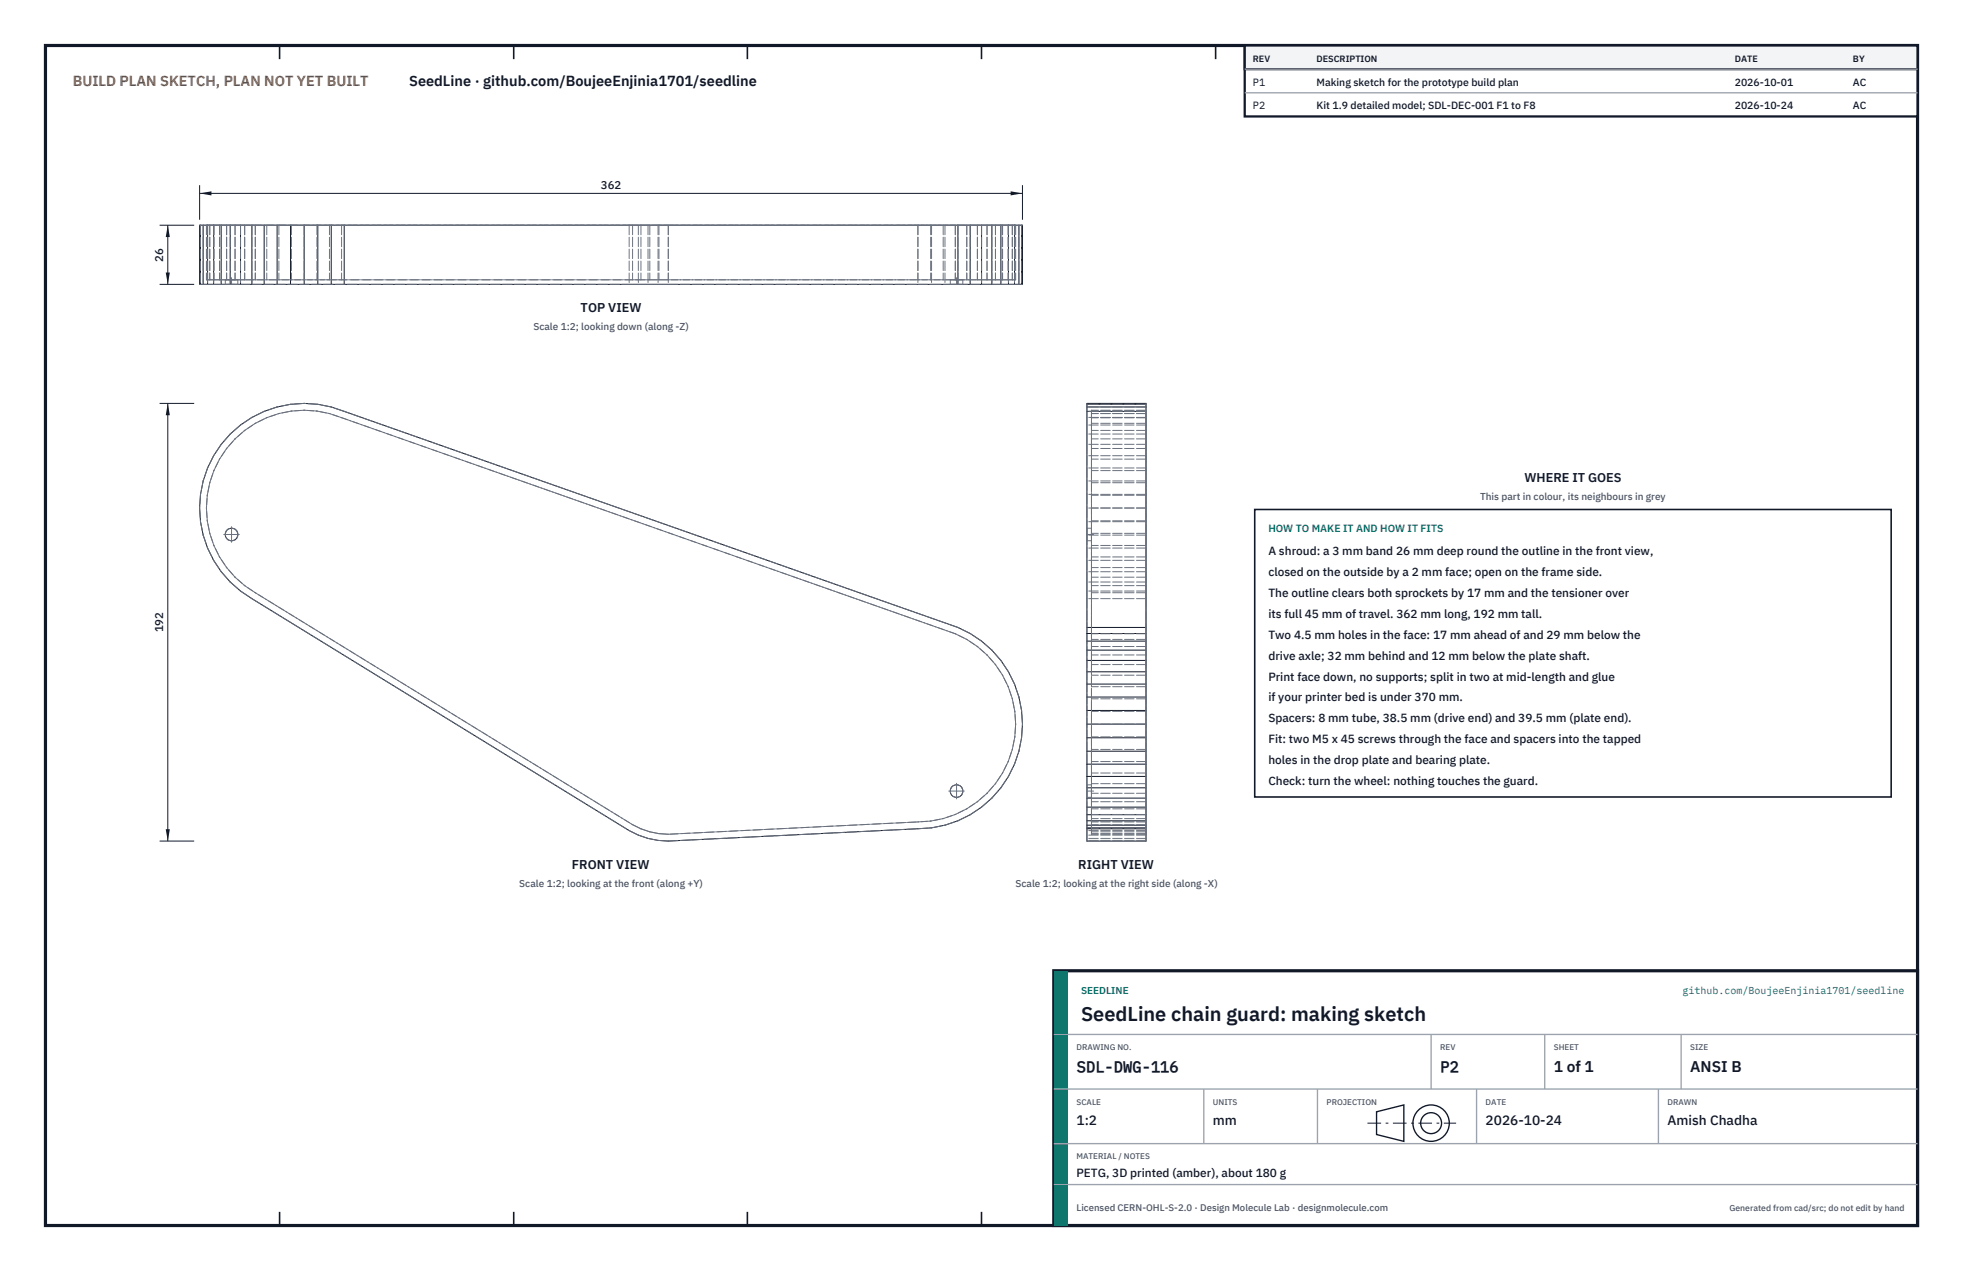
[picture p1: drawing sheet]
<svg xmlns="http://www.w3.org/2000/svg" width="432mm" height="279mm" viewBox="0 0 432 279" stroke-linecap="round" stroke-linejoin="round" font-family="sans-serif">
<path d="M10 10h411.8v259.4h-411.8z" fill="none" stroke="#111827" stroke-width=".7" stroke-linecap="butt"/>
<g fill="none" stroke="#111827" stroke-width=".35">
<path d="M61.5 10v3M113 10v3M164.4 10v3M215.9 10v3M267.4 10v3M318.9 10v3M370.3 10v3M61.5 266.4v3M113 266.4v3M164.4 266.4v3M215.9 266.4v3M267.4 266.4v3"/>
<path d="M318.9 266.4v3M370.3 266.4v3"/>
</g>
<g fill="none" stroke="#111727" stroke-width=".22">
<path d="M43.9 49.5h181v13h-181zM44.1 49.5v13M44.7 49.5v13M45.7 49.5v13M47 49.5v13M48.7 49.5v13M50.6 49.5v13M52.9 49.5v13M55.4 49.5v13M58.1 49.5v13M61 49.5v13M63.9 49.5v13"/>
<path d="M66.9 49.5v13M69.9 49.5v13M72.9 49.5v13M75.7 49.5v13M210.7 49.5v13M213.4 49.5v13M215.9 49.5v13M218.2 49.5v13M220.2 49.5v13M221.8 49.5v13M223.2 49.5v13M224.1 49.5v13"/>
<path d="M224.7 49.5v13M50.6 95.4a23 23 0 0 1 25.1-5l135 47.5a23 23 0 0 1 13.8 25.8 23 23 0 0 1-22.6 18.5l-54.9 2.7a17.2 17.2 0 0 1-8.6-2.3l-83-51a23 23 0 0 1-4.8-36.2zM239.1 88.7h13v96.2h-13zM239.1 88.9h13M239.1 89.5h13M239.1 90.4h13M239.1 137.9h13M239.1 139.3h13M239.1 140.9h13M239.1 142.9h13M239.1 145.2h13M239.1 147.7h13"/>
<path d="M239.1 150.4h13M239.1 153.2h13M239.1 156.2h13M239.1 159.2h13M239.1 179.1h13M239.1 177.4h13M239.1 175.4h13M239.1 173.2h13M239.1 170.7h13M239.1 168h13M239.1 165.1h13M239.1 162.2h13"/>
<path d="M239.1 182.2h13M239.1 182h13M239.1 181.4h13M239.1 180.4h13"/>
<circle cx="50.9" cy="117.5" r="1.39"/>
<circle cx="210.4" cy="173.9" r="1.39"/>
</g>
<g fill="none" stroke="#6a7180" stroke-width=".22" stroke-dasharray="2.1 .5">
<path d="M43.9 49.5h.2M44.1 49.5v13M44.1 49.5h.6M44.7 49.5v13M44.7 49.5h1M45.4 49.5h.2M45.4 49.5v12M45.6 49.5h.5M45.6 49.5h-.2M45.6 49.5v12M45.7 49.5h1.3M45.7 49.5v13"/>
<path d="M46.1 49.5h-.5M46.1 49.5h.9M46.1 49.5v12M47 49.5h1.7M47 49.5v13M47 49.5h-.9M47 49.5h1.3M47 49.5v12M48.3 49.5h-1.3M48.3 49.5h1.6M48.3 49.5v12M48.7 49.5h1.9"/>
<path d="M48.7 49.5v13M49.9 49.5h-1.6M49.9 49.5h1.8M49.9 49.5v12M50.6 49.5h2.3M50.6 49.5v13M51.7 49.5h-1.8M51.7 49.5h2.1M51.7 49.5v12M52.9 49.5h2.5M52.9 49.5v13M53.8 49.5h-2.1"/>
<path d="M53.8 49.5h2.4M53.8 49.5v12M55.4 49.5h83M55.4 49.5v13M56.2 49.5h-2.4M56.2 49.5h2.5M56.2 49.5v12M58.7 49.5h2.6M58.7 49.5v12M61.3 49.5h2.8M61.3 49.5v12M64.1 49.5h2.8"/>
<path d="M64.1 49.5v12M66.9 49.5h2.8M66.9 49.5v12M69.7 49.5h2.8M69.7 49.5v12M72.5 49.5h2.6M72.5 49.5v12M75.1 49.5h135M75.1 49.5v12M138.4 49.5h2M138.4 49.5v13M139.1 49.5h-82.9"/>
<path d="M139.1 49.5v12M140.4 49.5h2.1M140.4 49.5v13M141 49.5h-1.9M141 49.5v12M142.5 49.5h2.3M142.5 49.5v13M142.9 49.5h-1.9M142.9 49.5v12M144.8 49.5h2.2M144.8 49.5v13M145 49.5h-2.1"/>
<path d="M145 49.5v12M147 49.5h54.9M147 49.5h-2M147 49.5v13M147 49.5v12M201.9 49.5h3M201.9 49.5h-54.9M201.9 49.5v13M201.9 49.5v12M204.7 49.5h-2.8M204.7 49.5v12M204.9 49.5h3"/>
<path d="M204.9 49.5v13M207.5 49.5h-2.8M207.5 49.5v12M207.9 49.5h2.8M207.9 49.5v13M210.1 49.5h-2.6M210.1 49.5h2.6M210.1 49.5v12M210.7 49.5h2.7M210.7 49.5v13M212.7 49.5h-2.6M212.7 49.5h2.3"/>
<path d="M212.7 49.5v12M213.4 49.5h2.5M213.4 49.5v13M215 49.5h-2.3M215 49.5h2.1M215 49.5v12M215.9 49.5h2.3M215.9 49.5v13M217.1 49.5h-2.1M217.1 49.5h1.9M217.1 49.5v12M218.2 49.5h2"/>
<path d="M218.2 49.5v13M219 49.5h-1.9M219 49.5h1.5M219 49.5v12M220.2 49.5h1.6M220.2 49.5v13M220.5 49.5h-1.5M220.5 49.5h1.3M220.5 49.5v12M221.8 49.5h-1.3M221.8 49.5h.9M221.8 49.5v12"/>
<path d="M221.8 49.5h1.4M221.8 49.5v13M222.7 49.5h-.9M222.7 49.5h.5M222.7 49.5v12M223.2 49.5h.9M223.2 49.5v13M223.2 49.5h-.5M223.2 49.5h.2M223.2 49.5v12M223.4 49.5h-.2M223.4 49.5v12"/>
<path d="M224.1 49.5h.6M224.1 49.5v13M224.7 49.5h.2M224.7 49.5v13M43.9 62.5h.2M44.1 62.5h.6M44.7 62.5h1M45.4 61.5h.2M45.6 61.5h.5M45.6 61.5h-.2M45.7 62.5h1.3M46.1 61.5h.9"/>
<path d="M46.1 61.5h-.5M47 62.5h1.7M47 61.5h1.3M47 61.5h-.9M48.3 61.5h1.6M48.3 61.5h-1.3M48.7 62.5h1.9M49.6 62.5h2.7M49.6 61.5h2.7M49.6 61.5v1M49.9 61.5h1.8M49.9 61.5h-1.6"/>
<path d="M50.6 62.5h2.3M51.7 61.5h2.1M51.7 61.5h-1.8M52.3 62.5h-2.7M52.3 61.5v1M52.3 61.5h-2.7M52.9 62.5h2.5M53.8 61.5h2.4M53.8 61.5h-2.1M55.4 62.5h83M56.2 61.5h82.9M56.2 61.5h-2.4"/>
<path d="M58.7 61.5h-2.5M61.3 61.5h-2.6M64.1 61.5h-2.8M66.9 61.5h-2.8M69.7 61.5h-2.8M72.5 61.5h-2.8M75.1 61.5h-2.6M138.4 62.5h2M139.1 61.5h1.9M140.4 62.5h2.1M141 61.5h1.9M142.5 62.5h2.3"/>
<path d="M142.9 61.5h2.1M144.8 62.5h2.2M145 61.5h2M147 62.5h54.9M147 61.5h54.9M201.9 62.5h3M201.9 61.5h2.8M204.7 61.5h2.8M204.9 62.5h3M207.5 61.5h2.6M207.9 62.5h2.8M209 62.5h2.8"/>
<path d="M209 61.5h2.8M209 61.5v1M210.1 61.5h2.6M210.1 61.5h-135M210.7 62.5h2.7M211.8 62.5h-2.8M211.8 61.5v1M211.8 61.5h-2.8M212.7 61.5h2.3M212.7 61.5h-2.6M213.4 62.5h2.5M215 61.5h2.1"/>
<path d="M215 61.5h-2.3M215.9 62.5h2.3M217.1 61.5h1.9M217.1 61.5h-2.1M218.2 62.5h2M219 61.5h1.5M219 61.5h-1.9M220.2 62.5h1.6M220.5 61.5h1.3M220.5 61.5h-1.5M221.8 61.5h.9M221.8 61.5h-1.3"/>
<path d="M221.8 62.5h1.4M222.7 61.5h.5M222.7 61.5h-.9M223.2 62.5h.9M223.2 61.5h.2M223.2 61.5h-.5M223.4 61.5h-.2M224.1 62.5h.6M224.7 62.5h.2M48.7 97.7l-1.7 2.5M49.9 98.6l1.8-2.1M49.9 98.6l-1.6 2.3"/>
<path d="M50.6 95.4l-1.9 2.3M51.7 96.5l2.1-1.9M51.7 96.5l-1.8 2.1M52.9 93.4l-2.3 2M53.8 94.6l2.4-1.5M53.8 94.6l-2.1 1.9M55.4 91.8l-2.5 1.6M56.2 93.1l2.5-1.3M56.2 93.1l-2.4 1.5M58.1 90.4l-2.7 1.4M58.7 91.8l2.6-.9M58.7 91.8l-2.5 1.3"/>
<path d="M61 89.5l-2.9 .9M61.3 90.9l2.8-.5M61.3 90.9l-2.6 .9M63.9 88.9l-2.9 .6M64.1 90.4l2.8-.2M64.1 90.4l-2.8 .5M66.9 88.7l-3 .2M66.9 90.2l2.8 .2M66.9 90.2l-2.8 .2M69.7 90.4l2.8 .5M69.7 90.4l-2.8-.2M69.9 88.9l-3-.2"/>
<path d="M72.5 90.9l2.6 .9M72.5 90.9l-2.8-.5M72.9 89.5l-3-.6M75.1 91.8l135 47.5M75.1 91.8l-2.6-.9M75.7 90.4l-2.8-.9M239.1 97.7v2.5M239.1 95.4v2.3M239.1 93.4v2M239.1 91.8v1.6M239.1 90.4v1.4M239.1 89.5v.9"/>
<path d="M239.1 88.9v.6M239.1 88.7v.2M240.1 91.8v-.9M240.1 90.9v-.5M240.1 90.4v-.2M240.1 90.2v.2M240.1 90.4v.5M240.1 90.9v.9M240.1 91.8v1.3M240.1 93.1v1.5M240.1 94.6v1.9M240.1 96.5v2.1"/>
<path d="M240.1 98.6v2.3M252.1 97.7v2.5M252.1 95.4v2.3M252.1 93.4v2M252.1 91.8v1.6M252.1 90.4v1.4M252.1 89.5v.9M252.1 88.9v.6M252.1 88.7v.2M252.1 91.8v47.5M252.1 90.9v.9M252.1 90.4v.5"/>
<path d="M252.1 90.2v.2M252.1 90.4v-.2M252.1 90.9v-.5M252.1 91.8v-.9M252.1 93.1v-1.3M252.1 94.6v-1.5M252.1 96.5v-1.9M252.1 98.6v-2.1M252.1 97.7h-13M252.1 95.4h-13M252.1 93.4h-13M252.1 91.8h-13"/>
<path d="M252.1 90.4h-13M252.1 89.5h-13M252.1 88.9h-13M252.1 91.8h-12M252.1 90.9h-12M252.1 90.4h-12M252.1 90.2h-12M252.1 93.1h-12M252.1 94.6h-12M252.1 96.5h-12M252.1 98.6h-12M43.9 111.7l.2 3"/>
<path d="M44.1 108.7l-.2 3M44.1 114.7l.6 2.9M44.7 105.7l-.6 3M44.7 117.6l1 2.9M45.4 111.7l.2-2.8M45.4 111.7l.2 2.8M45.6 108.9l.5-2.8M45.6 114.5l-.2-2.8M45.6 114.5l.5 2.7M45.6 108.9l-.2 2.8M45.7 102.9l-1 2.8M46.1 117.2l-.5-2.7"/>
<path d="M46.1 106.1l.9-2.6M46.1 117.2l.9 2.7M46.1 106.1l-.5 2.8M47 100.2l-1.3 2.7M47 119.9l-.9-2.7M47 103.5l1.3-2.6M47 119.9l1.3 2.5M47 103.5l-.9 2.6M48.3 100.9l1.6-2.3M48.3 100.9l-1.3 2.6M239.1 111.7v3M239.1 108.7v3"/>
<path d="M239.1 114.7v2.9M239.1 105.7v3M239.1 117.6v2.9M239.1 102.9v2.8M239.1 100.2v2.7M239.1 117.5v-1.4M239.1 116.1v2.8M239.1 118.9v-1.4M240.1 114.5v2.7M240.1 117.2v2.7M240.1 119.9v2.5M240.1 100.9v2.6"/>
<path d="M240.1 103.5v2.6M240.1 106.1v2.8M240.1 108.9v2.8M240.1 111.7v2.8M240.1 117.5v-1.4M240.1 116.1v2.8M240.1 118.9v-1.4M240.1 116.1h-1M240.1 118.9h-1M252.1 111.7h-13M252.1 114.7h-13M252.1 111.7v3"/>
<path d="M252.1 108.7h-13M252.1 108.7v3M252.1 117.6h-13M252.1 114.7v2.9M252.1 105.7v3M252.1 117.6v2.9M252.1 102.9v2.8M252.1 100.2v2.7M252.1 117.2v-2.7M252.1 119.9v-2.7M252.1 100.9v-2.3M252.1 103.5v-2.6"/>
<path d="M252.1 106.1v-2.6M252.1 108.9v-2.8M252.1 111.7v-2.8M252.1 114.5v-2.8M252.1 105.7h-13M252.1 102.9h-13M252.1 100.2h-13M252.1 117.2h-12M252.1 114.5h-12M252.1 119.9h-12M252.1 100.9h-12M252.1 103.5h-12"/>
<path d="M252.1 106.1h-12M252.1 108.9h-12M252.1 111.7h-12M45.7 120.5l1.3 2.7M47 123.2l1.7 2.5M48.3 122.4l-1.3-2.5M48.3 122.4l1.6 2.4M48.7 125.7l1.9 2.2M49.9 124.8l-1.6-2.4M49.9 124.8l1.8 2.1M50.6 127.9l2.3 2M51.7 126.9l-1.8-2.1"/>
<path d="M51.7 126.9l2.1 1.8M52.9 129.9l2.5 1.7M53.8 128.7l-2.1-1.8M53.8 128.7l2.4 1.6M55.4 131.6l83 51M56.2 130.3l-2.4-1.6M56.2 130.3l82.9 51M210.1 139.3l2.6 1.3M210.1 139.3l-135-47.5M210.7 137.9l-135-47.5M213.4 139.3l-2.7-1.4M239.1 120.5v2.7"/>
<path d="M239.1 123.2v2.5M239.1 125.7v2.2M239.1 127.9v2M239.1 129.9v1.7M239.1 131.6v51M240.1 122.4v2.4M240.1 124.8v2.1M240.1 126.9v1.8M240.1 128.7v1.6M240.1 130.3v51M240.1 139.3v-47.5M252.1 120.5v2.7"/>
<path d="M252.1 123.2v2.5M252.1 125.7v2.2M252.1 127.9v2M252.1 129.9v1.7M252.1 131.6v51M252.1 122.4v-2.5M252.1 124.8v-2.4M252.1 126.9v-2.1M252.1 128.7v-1.8M252.1 130.3v-1.6M252.1 139.3v1.3M252.1 120.5h-13"/>
<path d="M252.1 123.2h-13M252.1 125.7h-13M252.1 127.9h-13M252.1 129.9h-13M252.1 131.6h-13M252.1 122.4h-12M252.1 124.8h-12M252.1 126.9h-12M252.1 128.7h-12M252.1 130.3h-12M252.1 139.3h-12M212.7 140.6l2.3 1.5"/>
<path d="M212.7 140.6l-2.6-1.3M215 142.1l2.1 1.9M215 142.1l-2.3-1.5M215.9 140.9l-2.5-1.6M217.1 144l1.9 2.1M217.1 144l-2.1-1.9M218.2 142.9l-2.3-2M219 146.1l1.5 2.3M219 146.1l-1.9-2.1M220.2 145.2l-2-2.3M220.5 148.4l1.3 2.6M220.5 148.4l-1.5-2.3"/>
<path d="M221.8 151l.9 2.6M221.8 151l-1.3-2.6M221.8 147.7l-1.6-2.5M222.7 153.6l.5 2.8M222.7 153.6l-.9-2.6M223.2 150.4l-1.4-2.7M223.2 156.4l.2 2.8M223.2 156.4l-.5-2.8M223.4 159.2l-.2 2.8M223.4 159.2l-.2-2.8M224.1 153.2l-.9-2.8M224.7 156.2l-.6-3"/>
<path d="M224.9 159.2l-.2-3M240.1 159.2v-2.8M240.1 156.4v-2.8M240.1 153.6v-2.6M240.1 151v-2.6M240.1 148.4v-2.3M240.1 146.1v-2.1M240.1 144v-1.9M240.1 142.1v-1.5M240.1 140.6v-1.3M252.1 159.2v2.8M252.1 156.4v2.8"/>
<path d="M252.1 153.6v2.8M252.1 151v2.6M252.1 148.4v2.6M252.1 146.1v2.3M252.1 144v2.1M252.1 142.1v1.9M252.1 140.6v1.5M252.1 159.2h-12M252.1 156.4h-12M252.1 153.6h-12M252.1 151h-12M252.1 148.4h-12"/>
<path d="M252.1 146.1h-12M252.1 144h-12M252.1 142.1h-12M252.1 140.6h-12M207.5 179.9l-2.8 .6M207.5 179.9l2.6-.9M210.1 179l-2.6 .9M210.1 179l2.6-1.2M212.7 177.8l-2.6 1.2M212.7 177.8l2.3-1.6M213.4 179.1l2.5-1.7M215 176.2l-2.3 1.6"/>
<path d="M215 176.2l2.1-1.8M215.9 177.4l2.3-2M217.1 174.4l-2.1 1.8M217.1 174.4l1.9-2.1M218.2 175.4l2-2.2M219 172.3l-1.9 2.1M219 172.3l1.5-2.4M220.2 173.2l1.6-2.5M220.5 169.9l-1.5 2.4M220.5 169.9l1.3-2.5M221.8 167.4l-1.3 2.5M221.8 167.4l.9-2.7"/>
<path d="M221.8 170.7l1.4-2.7M222.7 164.7l-.9 2.7M222.7 164.7l.5-2.7M223.2 168l.9-2.9M223.2 162l-.5 2.7M223.2 162l.2-2.8M224.1 165.1l.6-2.9M224.7 162.2l.2-3M239.1 173.9v-1.4M239.1 172.5v2.8M239.1 175.3v-1.4M240.1 179.9v-.9"/>
<path d="M240.1 179v-1.2M240.1 177.8v-1.6M240.1 176.2v-1.8M240.1 174.4v-2.1M240.1 172.3v-2.4M240.1 169.9v-2.5M240.1 167.4v-2.7M240.1 164.7v-2.7M240.1 162v-2.8M240.1 173.9v-1.4M240.1 172.5v2.8M240.1 175.3v-1.4"/>
<path d="M240.1 172.5h-1M240.1 175.3h-1M252.1 179.9v.6M252.1 179v.9M252.1 177.8v1.2M252.1 176.2v1.6M252.1 174.4v1.8M252.1 172.3v2.1M252.1 169.9v2.4M252.1 167.4v2.5M252.1 164.7v2.7M252.1 162v2.7"/>
<path d="M252.1 179.9h-12M252.1 179h-12M252.1 177.8h-12M252.1 176.2h-12M252.1 174.4h-12M252.1 172.3h-12M252.1 169.9h-12M252.1 167.4h-12M252.1 164.7h-12M252.1 162h-12M138.4 182.6l2 1M139.1 181.3l-82.9-51"/>
<path d="M139.1 181.3l1.9 .9M140.4 183.6l2.1 .7M141 182.2l-1.9-.9M141 182.2l1.9 .7M142.5 184.3l2.3 .4M142.9 182.9l-1.9-.7M142.9 182.9l2.1 .4M144.8 184.7l2.2 .2M145 183.3l-2.1-.4M145 183.3l2 .1M147 184.9l54.9-2.7M147 183.4l-2-.1"/>
<path d="M147 183.4l54.9-2.7M201.9 182.2l3-.2M201.9 180.7l-54.9 2.7M201.9 180.7l2.8-.2M204.7 180.5l-2.8 .2M204.7 180.5l2.8-.6M204.9 182l3-.6M207.9 181.4l2.8-1M210.7 180.4l2.7-1.3M239.1 182.6v1M239.1 183.6v.7M239.1 184.3v.4"/>
<path d="M239.1 184.7v.2M240.1 181.3v.9M240.1 182.2v.7M240.1 182.9v.4M240.1 183.3v.1M240.1 183.4v-2.7M240.1 180.7v-.2M240.1 180.5v-.6M252.1 182.6v1M252.1 183.6v.7M252.1 184.3v.4M252.1 184.7v.2"/>
<path d="M252.1 181.3v-51M252.1 182.2v-.9M252.1 182.9v-.7M252.1 183.3v-.4M252.1 183.4v-.1M252.1 180.7v2.7M252.1 180.5v.2M252.1 182.6h-13M252.1 183.6h-13M252.1 184.3h-13M252.1 184.7h-13M252.1 181.3h-12"/>
<path d="M252.1 182.2h-12M252.1 182.9h-12M252.1 183.3h-12M252.1 183.4h-12M252.1 180.7h-12M252.1 180.5h-12"/>
<circle cx="50.9" cy="117.5" r="1.39"/>
<circle cx="210.4" cy="173.9" r="1.39"/>
</g>
<path d="M50.9 61v1.5M210.4 61v1.5M49.2 117.5h3.5M50.9 119.2v-3.4M240.6 117.5h-1.5M208.7 173.9h3.4M210.4 175.6v-3.4M240.6 173.9h-1.5" fill="none" stroke="#6a7180" stroke-width=".22" stroke-dasharray="4.2 .5 0 .5"/>
<path d="M43.9 40.7v7.6M43.9 42.5h181M224.9 40.7v7.6" fill="none" stroke="#111827" stroke-width=".22"/>
<path d="M43.9 42.5l2.6-.4v.9zM222.3 42.1v.9l2.6-.5z" fill="#111827"/>
<path d="M35.1 49.5h7.6M36.9 49.5v13M35.1 62.5h7.6" fill="none" stroke="#111827" stroke-width=".22"/>
<path d="M36.9 49.5l-.4 2.6h.9zM36.5 59.9h.9l-.5 2.6z" fill="#111827"/>
<path d="M35.1 88.7h7.6M36.9 88.7v96.2M35.1 184.9h7.6" fill="none" stroke="#111827" stroke-width=".22"/>
<path d="M36.9 88.7l-.4 2.6h.9zM36.5 182.3h.9l-.5 2.6z" fill="#111827"/>
<path d="M276 112h140v63.2h-140z" fill="#fff" stroke="#111827" stroke-width=".35"/>
<path d="M273.8 10h148v15.6h-148z" fill="#fff" stroke="#111827" stroke-width=".5"/>
<path d="M273.8 10h148v5.2h-148z" fill="#f3f4f6" stroke="#111827" stroke-width=".5"/>
<path d="M273.8 15.2h148M273.8 20.4h148" fill="none" stroke="#9ca3af" stroke-width=".3"/>
<path d="M231.8 213.4h190v56h-190z" fill="#fff" stroke="#111827" stroke-width=".7" stroke-linecap="butt"/>
<path d="M231.8 213.4h3v56h-3z" fill="#0f766e"/>
<path d="M231.8 227.4h190M231.8 239.4h190M264.8 239.4v12M289.8 239.4v12M314.8 227.4v12M324.8 239.4v12M339.8 227.4v12M364.8 239.4v12M369.8 227.4v12M231.8 251.4h190M231.8 260.4h190" fill="none" stroke="#9ca3af" stroke-width=".3"/>
<g fill="none" stroke="#111827" stroke-width=".3">
<path d="M302.8 244.4l6-1.5v8l-6-1.5z"/>
<circle cx="314.8" cy="246.9" r="4"/>
<circle cx="314.8" cy="246.9" r="2.3"/>
</g>
<path d="M300.8 246.9h19.5" fill="none" stroke="#111827" stroke-width=".22" stroke-dasharray="3 1 .6 1" stroke-linecap="butt"/>
<text font-size="4.4" fill="#111827" x="237.8" y="224.4">SeedLine chain guard: making sketch</text>
<g font-size="3.4" fill="#111827">
<text x="236.8" y="235.6">SDL-DWG-116</text>
<text x="316.8" y="235.6">P2</text>
<text x="341.8" y="235.6">1 of 1</text>
<text x="371.8" y="235.6">ANSI B</text>
</g>
<text font-size="3.2" fill="#b45309" x="16" y="19">BUILD PLAN SKETCH, PLAN NOT YET BUILT</text>
<text font-size="3.2" fill="#111827" x="90" y="19">SeedLine · github.com/BoujeeEnjinia1701/seedline</text>
<g font-size="3" fill="#111827">
<text x="236.8" y="247.2">1:2</text>
<text x="266.8" y="247.2">mm</text>
<text x="326.8" y="247.2">2026-10-24</text>
<text x="366.8" y="247.2">Amish Chadha</text>
</g>
<g font-size="2.8" fill="#111827">
<text x="127.7" y="68.6">TOP VIEW</text>
<text x="335.3" y="106">WHERE IT GOES</text>
<text x="125.8" y="191">FRONT VIEW</text>
<text x="237.2" y="191">RIGHT VIEW</text>
</g>
<g font-size="2.6" fill="#111827">
<text x="279" y="122">A shroud: a 3 mm band 26 mm deep round the outline in the front view,</text>
<text x="279" y="126.6">closed on the outside by a 2 mm face; open on the frame side.</text>
<text x="279" y="131.2">The outline clears both sprockets by 17 mm and the tensioner over</text>
<text x="279" y="135.8">its full 45 mm of travel. 362 mm long, 192 mm tall.</text>
<text x="279" y="140.4">Two 4.5 mm holes in the face: 17 mm ahead of and 29 mm below the</text>
<text x="279" y="145">drive axle; 32 mm behind and 12 mm below the plate shaft.</text>
<text x="279" y="149.6">Print face down, no supports; split in two at mid-length and glue</text>
<text x="279" y="154.2">if your printer bed is under 370 mm.</text>
<text x="279" y="158.8">Spacers: 8 mm tube, 38.5 mm (drive end) and 39.5 mm (plate end).</text>
<text x="279" y="163.4">Fit: two M5 x 45 screws through the face and spacers into the tapped</text>
<text x="279" y="168">holes in the drop plate and bearing plate.</text>
<text x="279" y="172.6">Check: turn the wheel: nothing touches the guard.</text>
<text x="236.8" y="258.8">PETG, 3D printed (amber), about 180 g</text>
</g>
<g font-size="2.5" fill="#111827">
<text x="132.2" y="41.5">362</text>
<text x="35.9" y="57.5" transform="rotate(-90 35.9 57.5)">26</text>
<text x="35.9" y="139" transform="rotate(-90 35.9 139)">192</text>
</g>
<g font-size="2.3" fill="#111827">
<text x="275.6" y="18.8">P1</text>
<text x="275.6" y="24">P2</text>
<text x="289.6" y="18.8">Making sketch for the prototype build plan</text>
<text x="289.6" y="24">Kit 1.9 detailed model; SDL-DEC-001 F1 to F8</text>
<text x="381.6" y="18.8">2026-10-01</text>
<text x="381.6" y="24">2026-10-24</text>
<text x="407.6" y="18.8">AC</text>
<text x="407.6" y="24">AC</text>
</g>
<text font-size="2.3" fill="#0f766e" x="279" y="117">HOW TO MAKE IT AND HOW IT FITS</text>
<g font-size="2.2" fill="#4b5563">
<text x="117.3" y="72.6">Scale 1:2; looking down (along -Z)</text>
<text x="325.6" y="110">This part in colour, its neighbours in grey</text>
<text x="114.2" y="195">Scale 1:2; looking at the front (along +Y)</text>
<text x="223.4" y="195">Scale 1:2; looking at the right side (along -X)</text>
</g>
<g font-size="2.2" fill="#0f766e">
<text x="237.8" y="218.4">SEEDLINE</text>
<text x="370.1" y="218.4">github.com/BoujeeEnjinia1701/seedline</text>
</g>
<text font-size="2.1" fill="#4b5563" x="236.8" y="266.2">Licensed CERN-OHL-S-2.0 · Design Molecule Lab · designmolecule.com</text>
<g font-size="2" fill="#111827">
<text x="275.6" y="13.6">REV</text>
<text x="289.6" y="13.6">DESCRIPTION</text>
<text x="381.6" y="13.6">DATE</text>
<text x="407.6" y="13.6">BY</text>
</g>
<text font-size="1.9" fill="#4b5563" x="380.4" y="266.2">Generated from cad/src; do not edit by hand</text>
<g font-size="1.8" fill="#4b5563">
<text x="236.8" y="230.8">DRAWING NO.</text>
<text x="316.8" y="230.8">REV</text>
<text x="341.8" y="230.8">SHEET</text>
<text x="371.8" y="230.8">SIZE</text>
<text x="236.8" y="242.8">SCALE</text>
<text x="266.8" y="242.8">UNITS</text>
<text x="291.8" y="242.8">PROJECTION</text>
<text x="326.8" y="242.8">DATE</text>
<text x="366.8" y="242.8">DRAWN</text>
<text x="236.8" y="254.8">MATERIAL / NOTES</text>
</g>
</svg>
